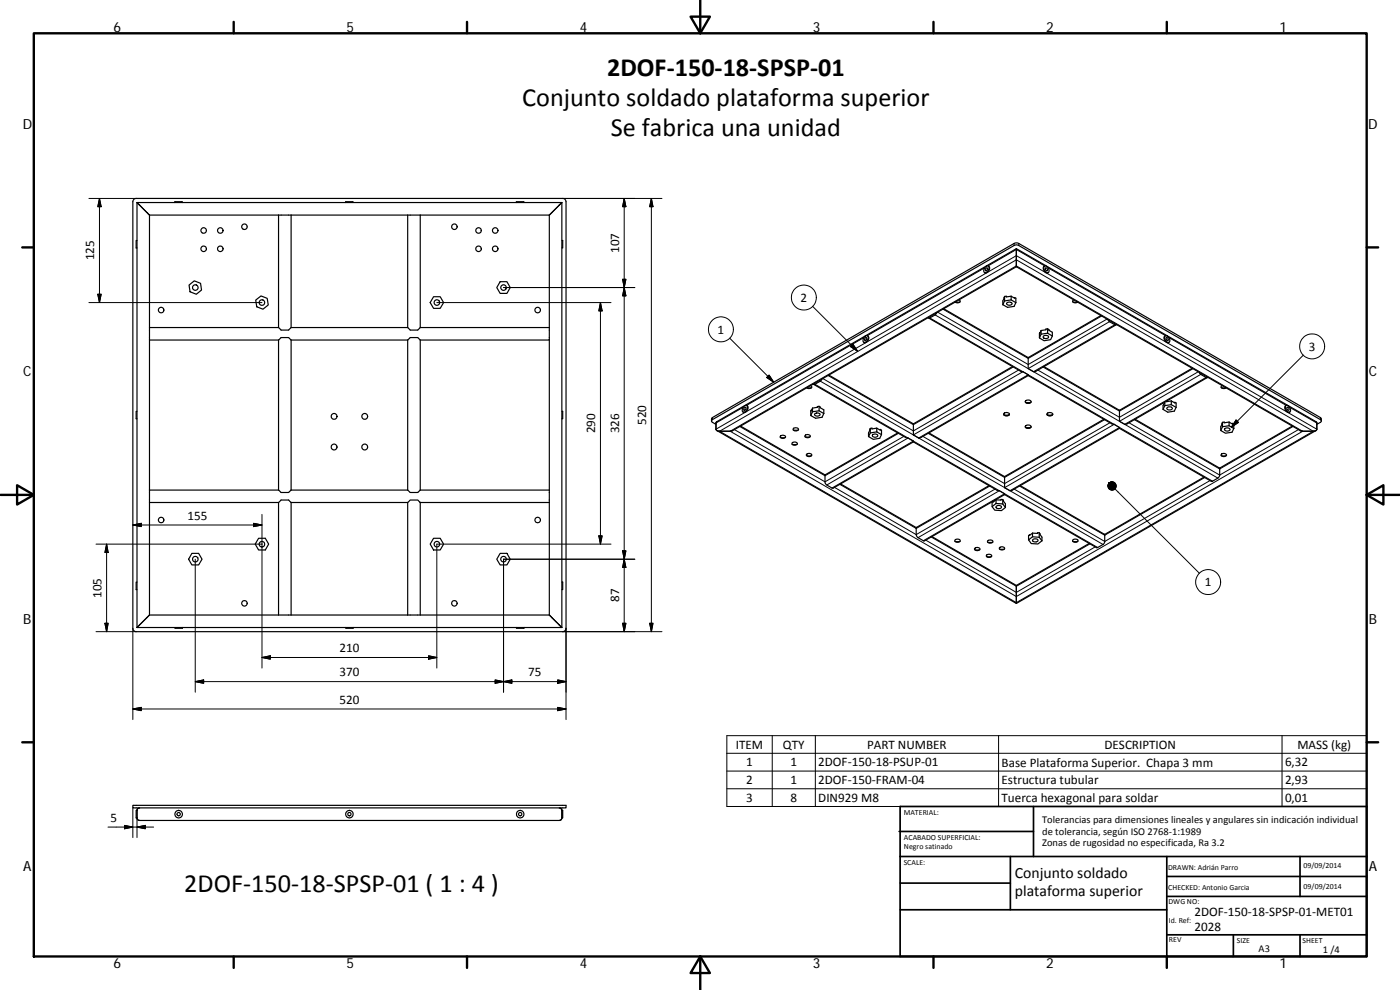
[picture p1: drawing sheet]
<svg xmlns="http://www.w3.org/2000/svg" width="420mm" height="297mm" viewBox="0 0 420 297" stroke-linecap="round" stroke-linejoin="round" font-family="sans-serif">
<g fill="none" stroke="#000" stroke-width=".36">
<path d="M40.2 59.7l.7-.2h128l.6 .2 .4 .8v128l-.4 .8-.6 .2h-128l-.8-.4-.2-.6v-128zM41.1 60.8h127.5M41.1 60.8v127.5M41.1 60.8l3.8 3.7M41.1 72.2h-.2v2.2h.2M44.9 64.5v33.8M44.9 64.5h38.7M52.5 60.8v-.3h2.2v.3M83.6 64.5v33.8M83.6 64.5h3.8M87.4 64.5h35M87.4 64.5v33.8"/>
<path d="M103.7 60.8v-.3h1.2a.74 .74 0 0 1 1.1 .3M122.4 64.5h3.7M122.4 64.5v33.8M126.1 64.5v33.8M126.1 64.5h38.8M155 60.8v-.3h2.2v.3M164.9 64.5v33.8M168.6 60.8l-3.7 3.7M168.6 60.8v127.5M168.6 72.2h.3v2.2h-.3M296.6 79.8a1.19 1.19 0 0 1 .2 1.4 1.19 1.19 0 0 1-1.3 .6M305 74.6l-89.8 51.9"/>
<path d="M305 74.6v5.4M305 74.6l89.9 51.9 .3 .4-.1 2.1-1 .4h-3.1l-.8-.2-85.2-49.2M313.4 79.9a1.19 1.19 0 0 1 1.2 .6 1.19 1.19 0 0 1-.1 1.3 1.43 1.43 0 0 1-1.1-1.9zM313.5 79.8a1.18 1.18 0 0 0-.2 1.4 1.18 1.18 0 0 0 1.3 .6M44.9 98.3h38.7M44.9 98.3v3.7M56.7 85.5l1.6-1.2 1.9 .7 .3 2-1.6 1.3-1.9-.8zM76.7 90l1.6-1.2 1.9 .7 .3 2-1.6 1.3-1.8-.7zM83.6 98.3l.8 .7h2.2l.8-.7M87.4 98.3h35M122.4 98.3l.7 .7h2.3l.7-.7M126.1 98.3h38.8"/>
<path d="M130.1 89h2l1 1.8-1 1.7h-2l-1-1.7zM150.1 84.5h2l1 1.8-1 1.7h-2l-1-1.7zM164.9 98.3v3.7h-38.8M278.7 95.4l27.5 16 .8 .1 1.6 .9v.3M281.1 93.8l-.5 .7-1.7 .9-.3-.1M283.2 92.6l25.4 14.7M287.8 90a.5 .5 0 0 1 .3 .7 .5 .5 0 0 1-.7 .2l-.8-.2M288.1 90.6h-1.4M295.7 80.1a.65 .65 0 0 1 1-.2 .65 .65 0 0 1 0 1 .77 .77 0 0 1-.6 .8 .77 .77 0 0 1-.9-.3zM295.9 80.5l.2-.1a.39 .39 0 0 1 .2 .5 .39 .39 0 0 1-.6 .1zM301.5 88.9l-.5 1.4v1.1M301.5 88.9v1.4"/>
<path d="M302.2 90.9a.94 .94 0 0 1 1.5 .3 .93 .93 0 0 1-1.6-.2zM303.5 88.9l-1.5 .2v-.2h-.5M303.5 88.9v1.1M303.5 88.9l1.4 .6v1.3M303.5 90l1.4 .8M303.5 90l-2 .3-.5 1.1M304.9 90.8l-.6 1.1-1.9 .3-1.4-.8M305 80l-85.1 49.2-.8 .2-3.8-.1-.4-.4v-2M312.1 99.8v.1M312.1 99.8l-.2 1.6M312.5 99.2l-.4 .8v-.2M312.5 99.2v1.1"/>
<path d="M313.7 80.4a.48 .48 0 0 1 .6 .3 .48 .48 0 0 1-.1 .6l-.4-.3zM314.4 98.7v1.3M314.4 98.7l1.4 1v1.1M314.4 100l1.4 .8M314.4 98.7h-.5v.3l-1.4 .2M314.4 100l-1.9 .3M321.9 90.6h1.5M322.3 90a.5 .5 0 0 0-.3 .7 .5 .5 0 0 0 .7 .2l.7-.2M330.4 94.7l-21.8 12.6M332.5 95.9l.3 .5 1.8 1 .5-.1M334.9 97.5l-24.1 13.9-.6 .1-1.6-.9v-3.3M44.9 102v45"/>
<path d="M44.9 102h38.7M83.6 102v45M83.6 102l.8-.7h2.2l.8 .7M87.4 102v45M87.4 102h35M122.4 102v45M122.4 102l.7-.7h2.3l.7 .7M126.1 102v45M164.9 102v45M243.3 115.7a.5 .5 0 0 1 .2 .7 .5 .5 0 0 1-.7 .2l-.7-.2M243.6 116.3h-1.4M244.2 115.3l27.5 15.9 2.4 1.1v.3"/>
<path d="M246.6 113.7l-.3 .6-1.7 1-.5-.1M248.7 112.5l25.4 14.7M259.5 101a.65 .65 0 0 1 1-.1 .65 .65 0 0 1-.1 1 .88 .88 0 0 1-1.4 .6l.1-.9zM259.7 101.3h.2a.43 .43 0 0 1 .1 .6 .43 .43 0 0 1-.6 .1zM260.3 100.8a1.15 1.15 0 0 1 .2 1.4 1.15 1.15 0 0 1-1.3 .5M303.9 110l-29.8 17.2M308.6 112.7l-32.3 18.6-.6 .1-1.6-.9v-3.3M308.6 112.7l25 14.4 .8 .2 1.6 1v.2M312.5 100.3l-.6 1.1 1.5 .8 1.9-.3 .5-1.1M313.1 100.9a.81 .81 0 0 1 1-.3 .81 .81 0 0 1 .5 .7 .81 .81 0 0 1-.9 .3 .81 .81 0 0 1-.6-.7zM313.3 110l22.7 13.1M349.7 100.8a1.17 1.17 0 0 1 1.2 .6 1.17 1.17 0 0 1-.2 1.3 1.38 1.38 0 0 1-1-1.9z"/>
<path d="M349.7 100.8a1.16 1.16 0 0 0-.1 1.3 1.16 1.16 0 0 0 1.2 .6M350.1 101.3a.52 .52 0 0 1 .5 .3 .52 .52 0 0 1-.2 .6 .59 .59 0 0 1-.3-.9zM357.8 110.5l-21.8 12.6M359.9 111.7l.3 .5 1.7 1.1 .5-.1M362.3 113.3l-24.3 14h-.4l-1.6-.9v-3.3M366.8 115.7a.5 .5 0 0 0-.3 .7 .5 .5 0 0 0 .8 .2l.6-.3h-1.4M41.1 123.4a.74 .74 0 0 0-.2 1.1v1.1h.2M168.6 123.4a.74 .74 0 0 1 .3 1.1v1.1h-.3M213.5 126.3l.1-.7 .2-.3 91.1-52.4 .8 .1 90.6 52.3 .2 .3v.7M215.2 129.2l89.8 51.9M215.2 126.5l-.3 .4M222.2 127.8l25.4 14.7"/>
<path d="M223.4 122.4l.2-.2a.44 .44 0 0 1 .2 .6 .44 .44 0 0 1-.6 .2zM223.4 121.8a.62 .62 0 0 1 .9 0 .62 .62 0 0 1-.1 .9 .81 .81 0 0 1-.5 .9 .81 .81 0 0 1-.9-.3l.1-.9zM224.1 121.7a1.17 1.17 0 0 1 .2 1.4 1.17 1.17 0 0 1-1.3 .5M234.2 131.2h1.5M234.2 130.8a.88 .88 0 0 1 1.5 .4 .9 .9 0 0 1-1.5-.3zM237.7 133.3h1.5M237.8 132.9a.91 .91 0 0 1 1.5 .3 .88 .88 0 0 1-.9 .4 .88 .88 0 0 1-.7-.6zM238.1 129h1.5M238.1 128.6a.94 .94 0 0 1 1.5 .3 .89 .89 0 0 1-.8 .4 .89 .89 0 0 1-.7-.6zM241.6 131h1.5M241.6 130.6a.94 .94 0 0 1 1.6 .4 .91 .91 0 0 1-.9 .3 .91 .91 0 0 1-.7-.6zM242 136.4a.89 .89 0 0 1 .9-.4 .89 .89 0 0 1 .7 .7 .91 .91 0 0 1-1.6-.3z"/>
<path d="M242.1 136.7h1.5M243.5 123.1v.1M243.5 123.1l-.2 1.6M243.8 122.4l-.3 .9v-.2M243.8 123.5l-.5 1.2 1.5 .8 1.9-.3 .5-1.1M243.8 122.4v1.1M244.6 124.1a.8 .8 0 0 1 .9-.3 .8 .8 0 0 1 .5 .8 .91 .91 0 0 1-1.5-.4zM245.8 121.9l-.5 .1v.2l-1.5 .2M245.8 121.9v1.4M245.8 121.9l1.4 1.1v1.1M245.8 123.3l1.4 .8M245.8 123.3l-2 .2"/>
<path d="M261.2 129.9l-.5 1.1 1.4 .8 1.9-.3 .6-1.1M261.2 128.5l-.5 1.4v1.1M261.2 128.5v1.4M261.9 130.5a.81 .81 0 0 1 .9-.3 .81 .81 0 0 1 .5 .7 .81 .81 0 0 1-.9 .3 .81 .81 0 0 1-.5-.7zM263.1 128.5l-1.4 .2v-.2h-.5M263.1 128.5v1.1M263.1 128.5l1.1 .6v-.3l.4 .3v1.3M263.1 129.6l1.5 .8M263.1 129.6l-1.9 .3M269.4 129.9l-21.7 12.5-.1 2.4 .3 .5 2.1 1.2 24.1-13.9M274.1 132.6l25.1 14.5 .7 .1 1.6 .9v.3M278.8 129.9l22.7 13.1"/>
<path d="M301.2 124.2a1.04 1.04 0 0 0 1.7 0M301.3 124.5h1.6M301.3 124a1 1 0 0 1 1.6 .4 .96 .96 0 0 1-.9 .4 .96 .96 0 0 1-.8-.7zM307.7 128a1.04 1.04 0 0 0 1.7 0M307.7 120.5a1.06 1.06 0 0 0 1.7 0M307.7 127.9a.97 .97 0 0 1 1-.4 .97 .97 0 0 1 .7 .7 .97 .97 0 0 1-.9 .4 .97 .97 0 0 1-.8-.7zM307.8 128.2h1.6M307.8 120.7h1.6M307.8 120.3a.83 .83 0 0 1 1-.4 .83 .83 0 0 1 .5 .9 1 1 0 0 1-1.6-.4zM314.2 124.2a1.04 1.04 0 0 0 1.7 0M314.3 124.5h1.6M314.3 124a1.01 1.01 0 0 1 1.6 .4 .96 .96 0 0 1-1.7-.3z"/>
<path d="M331.3 125.8l-29.8 17.2M336 128.5l-32.3 18.6-.6 .1-1.6-.9v-3.3M340.7 125.8l25.2 14.6 .1 .3v1.8l-.3 .7-2.2 1.2-27.5-15.9M349.4 120.8l-.4 .9v1.1M349.6 120.6v1.1M350.3 122.3a.92 .92 0 0 1 1.5 .4 .93 .93 0 0 1-1.6-.3zM351.5 120.3l-1.4 .1M351.5 120.3l1.5 .6v1.3M351.5 120.3v1.1M351.5 121.4l1.5 .8M351.5 121.4l-1.9 .3-.6 1.1M353 122.2l-.6 1.2-1.9 .3-1.5-.9"/>
<path d="M366.5 136.7h1.5M366.6 136.3a.91 .91 0 0 1 1.5 .4 .93 .93 0 0 1-1.6-.3zM366.9 128l-.5 1.2 1.4 .8 1.9-.3 .6-1.1M366.9 126.7l-.5 1.4v1.1M366.9 126.7v1.3M367.6 128.6a.91 .91 0 0 1 1.5 .4 .95 .95 0 0 1-1.6-.2zM368.9 126.6v1.1M368.9 127.7l-2 .3M368.9 127.7l1.4 .9M368.9 126.6l1 .7v-.3l.4 .3v1.3M368.9 126.6l-2 .1M385.9 121.7a1.21 1.21 0 0 1 1.2 .6 1.21 1.21 0 0 1-.1 1.4 1.45 1.45 0 0 1-1.1-2z"/>
<path d="M386 121.7a1.16 1.16 0 0 0-.2 1.4 1.16 1.16 0 0 0 1.3 .5M386.3 122.2a.5 .5 0 0 1 .5 .3 .5 .5 0 0 1-.1 .6 .59 .59 0 0 1-.4-.9zM387.9 127.8l-21.9 12.7M394.9 129.2l-89.9 51.9M395.2 127.3l1.3-.8-.1-.5-90.7-52.3-.8-.2-91.1 52.4-.2 .6 1.3 .8M44.9 150.8h38.7M44.9 150.8v33.7M83.6 147h-38.7v3.8M83.6 147l.8 .8h2.2l.8-.8M83.6 150.8v33.7M83.6 150.8l.8-.8h2.2l.8 .8M87.4 147h35"/>
<path d="M87.4 150.8h35M87.4 150.8v33.7M122.4 147l.7 .8h2.3l.7-.8M122.4 150.8v33.7M126.1 150.8l-.7-.8h-2.3l-.7 .8M126.1 150.8v33.7M126.1 147h38.8M126.1 150.8h38.8M164.9 150.8v33.7M164.9 147v3.8M252.3 145.2l22.7 13.1M296.8 145.7l-21.7 12.5-.1 2.2 .1 .5 2 1.3 .4 .1 24-13.9"/>
<path d="M298.9 150l-1.2 .7v1.3M298.9 151.1l-1.2 .9 .8 1.1 2.1 .1 1.1-.9M298.9 150v1.1M298.9 151.1l2 .1M299.1 151.8a.86 .86 0 0 1 .8-.2 .86 .86 0 0 1 .6 .7l-.1 .1a.88 .88 0 0 1-1.5-.4zM300.9 149.9l.8 1.3v1.1M300.9 149.9v1.3M300.9 151.2l.8 1.1M300.9 149.9l-2 .1M306.2 145.7l25.3 14.6v2.3l-.2 .5-2.1 1.3-27.7-16M309.9 160l-1.2 .7v1.3M309.9 160v1.1"/>
<path d="M311.9 159.9l.8 1.3v1.1M311.9 159.9v1.3M311.9 159.9l-.5-.1v.2h-1.5M361.3 143.2l-29.8 17.2M41.1 174.6h-.2v2.3h.2M57.6 166h2l1 1.8-1 1.7h-2l-1-1.7zM77.6 161.5h2l1 1.8-1 1.7h-2l-1-1.7zM130.1 161.5h2l1 1.8-1 1.7h-2l-1-1.7zM150.1 166h2l1 1.8-1 1.7h-2l-1-1.7zM168.6 174.6h.3v2.3h-.3M279.7 161l25.3 14.7M286.6 162.4h1.5"/>
<path d="M286.6 162a.81 .81 0 0 1 .9-.3 .81 .81 0 0 1 .6 .8 .81 .81 0 0 1-.9 .3 .81 .81 0 0 1-.6-.8zM292.5 164.6a.91 .91 0 0 1 .9-.4 .91 .91 0 0 1 .7 .7 .93 .93 0 0 1-1.6-.3zM292.5 164.9h1.6M296.1 167h1.5M296.1 166.5a.78 .78 0 0 1 .9-.3 .78 .78 0 0 1 .5 .8 .78 .78 0 0 1-.9 .3 .78 .78 0 0 1-.5-.8zM296.4 162.7h1.5M296.5 162.2a.78 .78 0 0 1 .9-.3 .78 .78 0 0 1 .5 .8 .91 .91 0 0 1-1.5-.3zM299.9 164.7h1.6M300 164.3a.78 .78 0 0 1 .9-.3 .78 .78 0 0 1 .5 .8 .78 .78 0 0 1-.9 .3 .78 .78 0 0 1-.5-.8zM305 175.7v5.4M309.9 161.1l-1.2 .9 .8 1.1 2 .1 1.2-.9M309.9 161.1l2 .1"/>
<path d="M310 161.8a.87 .87 0 0 1 1.5 .5 .85 .85 0 0 1-.9 .4 .85 .85 0 0 1-.7-.7zM311.9 161.2l.8 1.1M321.9 162.4h1.6M322 162a.79 .79 0 0 1 .9-.3 .79 .79 0 0 1 .5 .8 .79 .79 0 0 1-.9 .3 .79 .79 0 0 1-.5-.8zM326.9 163.1l-21.9 12.6M41.1 188.3h127.5M41.1 188.3h.1M41.9 187.5l-.8 .8M44.9 184.5l-3 3M44.9 184.5h38.7M52.5 188.3v.2h2.2v-.2M83.6 184.5h3.8"/>
<path d="M87.4 184.5h35M103.7 188.3a.81 .81 0 0 0 1.2 .2 .76 .76 0 0 0 1.1-.2M122.4 184.5h3.7M126.1 184.5h38.8M155 188.3v.2h2.2v-.2M164.9 184.5l3.7 3.8M39.9 241.6h130v.8h-130zM41.1 243.1v2.3M41.1 245.4l.3 .6 .5 .2h126l.4-.2 .3-.6M41.1 243.1h-.2v2.3h.2M41.9 242.4l-.5 .2-.3 .5M167.9 242.4l.4 .2 .3 .5"/>
<path d="M168.6 243.1v2.3M168.6 243.1h.3v2.3h-.3"/>
<circle cx="61.1" cy="74.6" r=".83"/>
<circle cx="61.1" cy="69.2" r=".83"/>
<circle cx="66.1" cy="69.2" r=".83"/>
<circle cx="66.1" cy="74.6" r=".83"/>
<circle cx="73.4" cy="68" r=".82"/>
<circle cx="136.4" cy="68" r=".82"/>
<circle cx="143.6" cy="74.6" r=".82"/>
<circle cx="143.6" cy="69.2" r=".82"/>
<circle cx="148.6" cy="69.2" r=".83"/>
<circle cx="148.6" cy="74.6" r=".83"/>
<circle cx="48.4" cy="93" r=".83"/>
<circle cx="58.6" cy="86.3" r=".83"/>
<circle cx="78.6" cy="90.8" r=".83"/>
<circle cx="131.1" cy="90.8" r=".83"/>
<circle cx="151.1" cy="86.3" r=".82"/>
<circle cx="161.4" cy="93" r=".83"/>
<circle cx="100.3" cy="124.9" r=".88"/>
<circle cx="100.3" cy="134.1" r=".87"/>
<circle cx="109.5" cy="124.9" r=".88"/>
<circle cx="109.5" cy="134.1" r=".87"/>
<circle cx="48.4" cy="156" r=".83"/>
<circle cx="161.4" cy="156" r=".83"/>
<circle cx="58.6" cy="167.8" r=".83"/>
<circle cx="78.6" cy="163.3" r=".84"/>
<circle cx="131.1" cy="163.3" r=".83"/>
<circle cx="151.1" cy="167.8" r=".83"/>
<circle cx="73.4" cy="181" r=".82"/>
<circle cx="136.4" cy="181" r=".82"/>
<circle cx="53.6" cy="244.3" r=".49"/>
<circle cx="53.6" cy="244.3" r="1.14"/>
<circle cx="104.9" cy="244.3" r=".5"/>
<circle cx="104.9" cy="244.3" r="1.13"/>
<circle cx="156.1" cy="244.3" r="1.13"/>
<circle cx="156.1" cy="244.3" r=".5"/>
</g>
<g fill="none" stroke="#000" stroke-width=".3">
<path d="M26.7 59.5h14.2M29.9 59.5v31.3M29.9 59.5l.5 2.5h-1.1zM168.9 59.5h29.8M187.3 59.5v130M187.3 59.5l.5 2.5h-1zM195.5 59.5v130M195.5 59.5l.5 2.5h-1zM304.3 73v.7M305.7 73v.7M313.6 79.8l-8.6-4.9-8.5 4.9M26.7 90.8h51.9"/>
<path d="M29.3 88.3h1.1l-.5 2.5zM131.1 90.8h52.3M151.1 86.3h39.4M180.2 90.8l.5 2.5h-1zM180.2 90.8v72.5M186.8 83.8h1l-.5 2.5zM187.3 86.3l.5 2.5h-1zM243.9 91.9l13.5 13.5M279 95.4l84.9 49M280.6 94.5l84.9 48.9M281.4 93.7l27.2 15.7 23.6-13.7M283 92.8l25.6 14.7 22-12.7"/>
<path d="M295.5 80.4l-35.2 20.3M314.5 80.4l35.3 20.3M333 96.5l-24.4 14.1M334.6 97.4l-24.4 14.1M219 101.5l13.2 13.2M230.8 112.5l1.4 2.2-2.1-1.4zM244.6 115.3l84.8 49M246.2 114.4l84.8 49M255.3 104l.7-.7 1.4 2.1zM259.3 101.3l-35.3 20.3M304.1 110.1l-30 17.3-25.6-14.7M305.7 111l-31.6 18.3-27.2-15.7"/>
<path d="M307 111.5l-32.9 19M308.6 112.4l-32.9 19M311.5 111l24.5 14.2 23.6-13.7M313 110.1l23 13.3 22-12.8M350.8 101.3l35.2 20.3M360.4 112.3l-24.4 14.1M361.9 113.3l-24.3 14M391.1 106.6l-21.5 21.6M213.8 125.3v.6M214.9 128.8l90.1-52.1 90.2 52.1M216 129.4l89-51.4 89.1 51.4-89.1 51.4zM219.1 129.4l85.9-49.6 86 49.6-86 49.6z"/>
<path d="M220.4 128.9l27.2 15.7 23.6-13.7M222 128l25.6 14.7 22-12.7M223 122.2l-8.1 4.7M272.5 131.4l-24.4 14.1M274.1 132.3l-24.4 14.1M331.5 125.9l-30 17.4-22.9-13.3M333.1 126.9l-31.6 18.2-24.5-14.2M334.4 127.3l-32.9 19M336 128.3l-32.9 18.9M338.8 126.9l27.2 15.6 23.7-13.6M340.4 125.9l25.6 14.8 22.1-12.7M371 126l.7 .7-2.1 1.5z"/>
<path d="M387 122.2l8.2 4.7M396.3 125.3v.6M39.9 157.5h38.7M39.9 157.5l2.5-.5v1zM76.1 157l2.5 .5-2.5 .5zM78.6 154.3v46.1M250.5 146.2l24.5 14.2 23.6-13.7M252 145.3l23 13.3 22-12.8M299.9 147.2l-24.4 14.1M301.5 148.1l-24.4 14.1M334.6 146.7l25.3 25.3M361.6 143.3l-30.1 17.3-25.5-14.8"/>
<path d="M363.1 144.2l-31.6 18.3-27.1-15.8M28.8 163.3h49.8M32 163.3l.5 2.5h-1zM32 163.3v26.2M58.6 167.8v39.9M179.7 160.8h1l-.5 2.5zM183.4 163.3h-52.3v37.1M186.8 165.3h1l-.5 2.5zM187.3 167.8l.5 2.5h-1zM190.5 167.8h-39.4v39.9M277.8 162.1l27.2 15.6 23.7-13.6M279.5 161.1l25.5 14.8 22.1-12.7"/>
<path d="M28.8 189.5h12.1M31.5 187h1l-.5 2.5zM39.9 188.5v27.4M78.6 197.3l2.5-.5v1zM78.6 197.3h52.5M128.6 196.8l2.5 .5-2.5 .5zM168.9 189.5h29.8M169.9 188.5v27.4M186.8 187h1l-.5 2.5zM195 187h1l-.5 2.5zM39.9 212.7l2.5-.5v1zM39.9 212.7h130"/>
<path d="M58.6 204.5l2.5-.5v1zM58.6 204.5h111.3M148.6 204l2.5 .5-2.5 .5zM151.1 204.5l2.5-.5v1zM167.4 212.2l2.5 .5-2.5 .5zM167.4 204l2.5 .5-2.5 .5zM218.1 220.7h192.1v21.3h-192.1zM218.1 226h192.1M218.1 231.4h192.1M218.1 236.7h192.1M231.8 220.7v21.3M244.7 220.7v21.3"/>
<path d="M299.7 220.7v21.3M384.8 220.7v21.3M32.4 248.2h13.7M37.4 247.7l2.5 .5-2.5 .5zM39.9 242.4v8.9M41.1 245.4v5.9M41.1 248.2l2.5-.6v1.1z"/>
<circle cx="216.3" cy="98.8" r="3.8"/>
<circle cx="241.2" cy="89.3" r="3.8"/>
<circle cx="393.8" cy="103.9" r="3.8"/>
<circle cx="362.6" cy="174.6" r="3.8"/>
</g>
<g fill="none" stroke="#000" stroke-width=".71">
<path d="M10.1 10h400.1v277h-400.1zM70.1 6.6v3.4M140.2 6.6v3.4M207.3 5h5.8l-2.9 5zM210.2 0v10M280.2 6.6v3.4M350.2 6.6v3.4M6.7 74.2h3.4M410.2 74.2h3.4M.2 148.5h9.9M5.1 145.6l5 2.9-5 2.9zM410.2 148.5l5-2.9v5.8z"/>
<path d="M410.2 148.5h9.9M6.7 222.7h3.4M410.2 222.7h3.4M70.1 287v3.4M140.2 287v3.4M210.2 287l2.9 5h-5.8zM210.2 287v10M280.2 287v3.4M350.2 287v3.4"/>
</g>
<g fill="none" stroke="#000" stroke-width=".51">
<path d="M269.8 249.5h40.4M270.1 257h140.1M270.1 242h140.1v45h-140.1zM303.2 257v16M310.2 242v15M350.2 257v30M390.2 257v12M270.1 273h80.1M270.1 265h33.1M350.2 269h60M350.2 263h60M350.2 280.5h60"/>
<path d="M370.2 280.5v6.5M390.2 280.5v6.5"/>
</g>
<g fill="#000" stroke="#000" stroke-width=".3">
<path d="M29.9 59.5l.5 2.5h-1.1zM187.3 59.5l.5 2.5h-1zM195.5 59.5l.5 2.5h-1zM29.3 88.3h1.1l-.5 2.5zM180.2 90.8l.5 2.5h-1zM186.8 83.8h1l-.5 2.5zM187.3 86.3l.5 2.5h-1zM230.8 112.5l1.4 2.2-2.1-1.4zM255.3 104l.7-.7 1.4 2.1zM371 126l.7 .7-2.1 1.5zM39.9 157.5l2.5-.5v1zM76.1 157l2.5 .5-2.5 .5z"/>
<path d="M332.9 144.9l-.3 .5zM332.9 144.9l-.4 .8zM332.9 144.9l-.4 1zM332.9 144.9l-.3 1.3zM332.9 144.9l-.2 1.5zM332.9 144.9l-.1 1.8-.1-.3zM332.9 144.9l.1 1.9-.2-.1zM332.9 144.9l.4 2.1-.3-.2zM332.9 144.9l.6 2.2-.2-.1zM332.9 144.9l.9 2.2h-.3zM332.9 144.9l1.2 2.1-.3 .1zM332.9 144.9l1.4 2-.2 .1z"/>
<path d="M332.9 144.9l1.6 1.9-.2 .1zM332.9 144.9l1.8 1.7-.2 .2zM332.9 144.9l2 1.5-.2 .2zM332.9 144.9l2.1 1.2-.1 .3zM332.9 144.9l2.1 1v.2zM332.9 144.9l2.1 .7v.3zM332.9 144.9l2 .4 .1 .3zM332.9 144.9l1.9 .2 .1 .2zM332.9 144.9h1.7l.2 .2zM332.9 144.9l1.5-.2 .2 .2zM332.9 144.9l1.5-.2zM332.9 144.9l1.2-.3z"/>
<path d="M332.9 144.9l1-.3zM332.9 144.9l.7-.3zM332.9 144.9l.4-.2zM332.9 144.9l.2-.1zM32 163.3l.5 2.5h-1zM179.7 160.8h1l-.5 2.5zM186.8 165.3h1l-.5 2.5zM187.3 167.8l.5 2.5h-1zM31.5 187h1l-.5 2.5zM78.6 197.3l2.5-.5v1zM128.6 196.8l2.5 .5-2.5 .5zM186.8 187h1l-.5 2.5z"/>
<path d="M195 187h1l-.5 2.5zM39.9 212.7l2.5-.5v1zM58.6 204.5l2.5-.5v1zM148.6 204l2.5 .5-2.5 .5zM151.1 204.5l2.5-.5v1zM167.4 212.2l2.5 .5-2.5 .5zM167.4 204l2.5 .5-2.5 .5zM37.4 247.7l2.5 .5-2.5 .5zM41.1 248.2l2.5-.6v1.1z"/>
</g>
<g font-size="7.9">
<text x="182.2" y="22.7">2DOF‐150‐18‐SPSP‐01</text>
<text x="156.7" y="31.7">Conjunto soldado plataforma superior</text>
<text x="183.3" y="40.7">Se fabrica una unidad</text>
<text x="55.3" y="267.5">2DOF‐150‐18‐SPSP‐01 ( 1 : 4 )</text>
</g>
<g font-size="4.7">
<text x="304.6" y="263.5">Conjunto soldado</text>
<text x="304.6" y="268.9">plataforma superior</text>
</g>
<g font-size="4.2">
<text x="34" y="9.6">6</text>
<text x="104" y="9.6">5</text>
<text x="174" y="9.6">4</text>
<text x="244" y="9.6">3</text>
<text x="314" y="9.6">2</text>
<text x="384" y="9.6">1</text>
<text x="6.8" y="38.7">D</text>
<text x="410.6" y="38.7">D</text>
<text x="7" y="112.9">C</text>
<text x="410.8" y="112.9">C</text>
<text x="7" y="187.1">B</text>
<text x="410.8" y="187.1">B</text>
<text x="7" y="261.3">A</text>
<text x="410.8" y="261.3">A</text>
<text x="34" y="290.4">6</text>
<text x="104" y="290.4">5</text>
<text x="174" y="290.4">4</text>
<text x="244" y="290.4">3</text>
<text x="314" y="290.4">2</text>
<text x="384" y="290.4">1</text>
</g>
<g font-size="3.9">
<text x="185.8" y="75.9" transform="rotate(-90 185.8 75.9)">107</text>
<text x="28.3" y="78.1" transform="rotate(-90 28.3 78.1)">125</text>
<text x="240.3" y="90.6">2</text>
<text x="215.3" y="100.1">1</text>
<text x="392.8" y="105.2">3</text>
<text x="178.7" y="130" transform="rotate(-90 178.7 130)">290</text>
<text x="185.8" y="130" transform="rotate(-90 185.8 130)">326</text>
<text x="193.9" y="127.5" transform="rotate(-90 193.9 127.5)">520</text>
<text x="56.3" y="156">155</text>
<text x="30.4" y="179.4" transform="rotate(-90 30.4 179.4)">105</text>
<text x="361.6" y="175.9">1</text>
<text x="185.8" y="180.6" transform="rotate(-90 185.8 180.6)">87</text>
<text x="101.9" y="195.7">210</text>
<text x="101.9" y="202.9">370</text>
<text x="158.5" y="202.9">75</text>
<text x="101.9" y="211.1">520</text>
<text x="220.8" y="224.6">ITEM</text>
<text x="235" y="224.6">QTY</text>
<text x="260.2" y="224.6">PART NUMBER</text>
<text x="331.5" y="224.6">DESCRIPTION</text>
<text x="389.3" y="224.7">MASS (kg)</text>
<text x="224" y="229.9">1</text>
<text x="237.2" y="229.9">1</text>
<text x="245.6" y="229.9">2DOF‐150‐18‐PSUP‐01</text>
<text x="300.6" y="230">Base Plataforma Superior. Chapa 3 mm</text>
<text x="385.6" y="229.9">6,32</text>
<text x="224" y="235.2">2</text>
<text x="237.2" y="235.2">1</text>
<text x="245.6" y="235.2">2DOF‐150‐FRAM‐04</text>
<text x="300.6" y="235.3">Estructura tubular</text>
<text x="385.6" y="235.2">2,93</text>
<text x="224" y="240.6">3</text>
<text x="237.2" y="240.6">8</text>
<text x="245.6" y="240.6">DIN929 M8</text>
<text x="300.6" y="240.7">Tuerca hexagonal para soldar</text>
<text x="385.6" y="240.6">0,01</text>
<text x="33.2" y="246.6">5</text>
<text x="358.5" y="274.9">2DOF‐150‐18‐SPSP‐01‐MET01</text>
<text x="358.5" y="279.4">2028</text>
</g>
<g font-size="3.1">
<text x="312.8" y="246.8">Tolerancias para dimensiones lineales y angulares sin indicación individual</text>
<text x="312.8" y="250.4">de tolerancia, según ISO 2768‐1:1989</text>
<text x="312.8" y="254">Zonas de rugosidad no especificada, Ra 3.2</text>
<text x="377.7" y="285.6">A3</text>
<text x="397" y="285.9">1 /4</text>
</g>
<g font-size="2.4">
<text x="271.2" y="244.4">MATERIAL:</text>
<text x="271.3" y="251.9">ACABADO SUPERFICIAL:</text>
<text x="271.3" y="254.6">Negro satinado</text>
<text x="271.2" y="259.7">SCALE:</text>
<text x="350.6" y="260.9">DRAWN: Adrián Parro</text>
<text x="391.2" y="260.6">09/09/2014</text>
<text x="350.6" y="267">CHECKED: Antonio Garcia</text>
<text x="391.2" y="266.6">09/09/2014</text>
<text x="350.7" y="271.4">DWG NO:</text>
<text x="350.8" y="276.8">Id. Ref:</text>
<text x="350.8" y="282.8">REV</text>
<text x="371.2" y="282.9">SIZE</text>
<text x="390.9" y="282.9">SHEET</text>
</g>
</svg>
